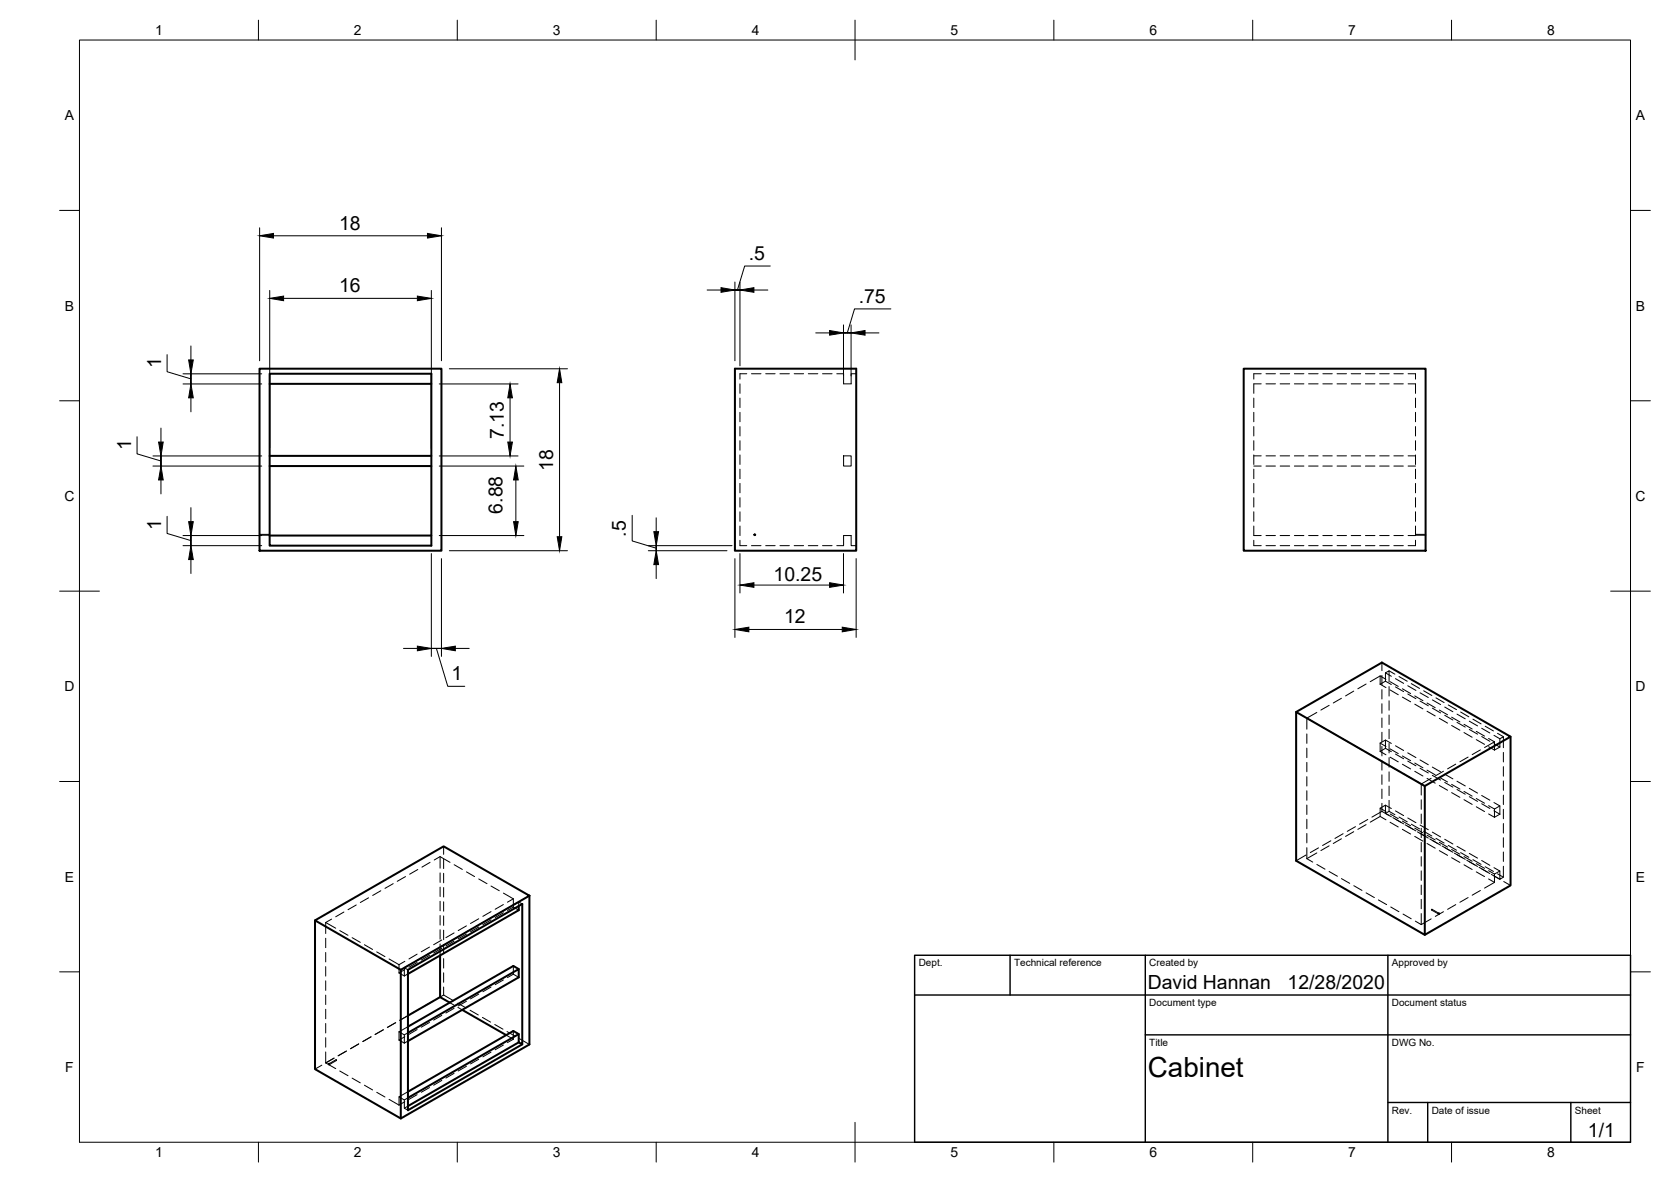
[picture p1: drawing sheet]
<svg xmlns="http://www.w3.org/2000/svg" width="420mm" height="297mm" viewBox="0 0 420 297" stroke-linecap="round" stroke-linejoin="round" font-family="sans-serif">
<!-- layer: Hidden -->
<g fill="none" stroke="#000" stroke-width=".25">
<path d="M186.1 96.5v2.4M187.8 93.9h-1.7v1.4M189 93.9h2.3M192.5 93.9h2.4M196.1 93.9h2.4M199.7 93.9h2.4M203.2 93.9h2.4M206.8 93.9h2.4M210.4 93.9h1.7v2.6h1.9v-2.6h1.3M317.1 96.5h-1.8v2.4M317.1 93.9h-1.8v1.4M318.3 96.5h2.4"/>
<path d="M318.3 93.9h2.4M321.9 96.5h2.4M321.9 93.9h2.4M325.5 96.5h2.4M325.5 93.9h2.4M329 96.5h2.4M329 93.9h2.4M332.6 96.5h2.4M332.6 93.9h2.4M336.2 96.5h2.4M336.2 93.9h2.4M339.7 96.5h2.4"/>
<path d="M339.7 93.9h2.4M343.3 96.5h2.4M343.3 93.9h2.4M346.9 96.5h2.4M346.9 93.9h2.4M350.5 96.5h2.3M350.5 93.9h2.3M354.1 96.5h1.8v2.4M354.1 93.9h1.8v1.4M186.1 100v2.4M186.1 103.6v2.4M186.1 107.2v2.4"/>
<path d="M186.1 110.8v2.3M186.1 114.3v2.4M186.1 117.9v2.4M212.1 114.6h1.9v2.5h-1.9zM315.3 117.1h1.8M315.3 114.6h1.8M315.3 100v2.4M315.3 103.6v2.4M315.3 107.2v2.4M315.3 110.8v2.3M315.3 114.3v2.4M315.3 117.9v2.4"/>
<path d="M318.3 117.1h2.4M318.3 114.6h2.4M321.9 117.1h2.4M321.9 114.6h2.4M325.5 117.1h2.4M325.5 114.6h2.4M329 117.1h2.4M329 114.6h2.4M332.6 117.1h2.4M332.6 114.6h2.4M336.2 117.1h2.4M336.2 114.6h2.4"/>
<path d="M339.7 117.1h2.4M339.7 114.6h2.4M343.3 117.1h2.4M343.3 114.6h2.4M346.9 117.1h2.4M346.9 114.6h2.4M350.5 117.1h2.3M350.5 114.6h2.3M354.1 117.1h1.8M354.1 114.6h1.8M355.9 100v2.4M355.9 103.6v2.4"/>
<path d="M355.9 107.2v2.4M355.9 110.8v2.3M355.9 114.3v2.4M355.9 117.9v2.4M65.3 134.5h2.5M65.3 134.3h2.5M186.1 135.8v1.3h1.7M186.1 121.5v2.4M186.1 125.1v2.3M186.1 128.6v2.4M186.1 132.2v2.4M189 137.1h2.3"/>
<path d="M192.5 137.1h2.4M196.1 137.1h2.4M199.7 137.1h2.4M203.2 137.1h2.4M206.8 137.1h2.4M210.4 137.1h1.7v-2.5h1.9v2.5h1.3M315.3 132.2v2.4h1.8M315.3 135.8v1.3h1.8M315.3 121.5v2.4M315.3 125.1v2.3M315.3 128.6v2.4M318.3 134.6h2.4"/>
<path d="M318.3 137.1h2.4M321.9 134.6h2.4M321.9 137.1h2.4M325.5 134.6h2.4M325.5 137.1h2.4M329 134.6h2.4M329 137.1h2.4M332.6 134.6h2.4M332.6 137.1h2.4M336.2 134.6h2.4M336.2 137.1h2.4M339.7 134.6h2.4"/>
<path d="M339.7 137.1h2.4M343.3 134.6h2.4M343.3 137.1h2.4M346.9 134.6h2.4M346.9 137.1h2.4M350.5 134.6h2.3M350.5 137.1h2.3M355.9 132.2v2.4h-1.8M355.9 135.8v1.3h-1.8M355.9 121.5v2.4M355.9 125.1v2.3M355.9 128.6v2.4"/>
<path d="M355.9 134.5h2.6M355.9 134.3h2.6M331.1 179l-2.5 1.5M334.2 177.3l-2.1 1.1M337.3 175.5l-2.1 1.2M340.4 173.7l-2.1 1.2M343.5 171.9l-2.1 1.2M347 171.9l1.5 .9M347 169.9v2M347 169.9l-2.5 1.4M347 169.9l1.5 .8M347.5 166.5v2"/>
<path d="M347.5 169.7v2.4M347.5 173.3v2.4M347.5 176.9v2.3M348.4 169.1l.9-.5v2.8M348.4 171.2l-1.4 .7M348.4 171.2l1.4 .8M348.4 169.1v2.1M348.4 169.1l1.4 .9M349.3 172.5v2.4M349.3 176.1v2.4M349.3 179.7v2.4M349.3 168.6l1.4 .8"/>
<path d="M349.5 173.4l2.1 1.2M349.5 171.3l2.1 1.2M350.9 172.6l2 1.2M350.9 170.5l2 1.2M351.8 170l2 1.2M352.6 175.2l2.1 1.2M352.6 173.1l2.1 1.2M354 174.4l2 1.2M354 172.3l2 1.2M354.9 171.8l2 1.2M355.7 177l2.1 1.1M355.7 174.9l2.1 1.2"/>
<path d="M357.1 176.2l2 1.2M357.1 174.1l2 1.2M358 173.6l2 1.2M358.8 178.7l2.1 1.2M358.8 176.7l2.1 1.1M360.2 178l2 1.2M360.2 175.9l2 1.2M361.1 175.4l2 1.2M361.9 178.4l2.1 1.2M363.3 179.8l2 1.1M363.3 177.7l2 1.2M364.2 177.2l2 1.1"/>
<path d="M366.4 179.5l2 1.1M367.3 178.9l2 1.2M328.6 180.5v2.7M328.6 184.4v2.4M328.6 188v2.4M328.6 191.6v2.4M328.6 195.2v2.3M328.6 198.7v2.4M328.6 180.5l1.5 .8M331.1 181.9l2.1 1.2M334.2 183.7l2.1 1.2M337.3 185.5l2.1 1.2"/>
<path d="M340.4 187.3l2.1 1.2M343.5 189l2.1 1.2M346.6 190.8l2.1 1.2M347 188.8l1.5 .9M347 186.7v2.1M347 186.7l1.5 .9M347.5 180.4v2.4M347.5 184v2.4M347.5 187.6v2.4M347.5 191.2v2.3M347.5 194.7v2.4M347.5 198.3v2.4"/>
<path d="M348.4 188.1l1.4 .8M348.4 188.1l-1.4 .7M348.4 186l-1.4 .7M349.3 183.3v2.3M349.3 186.8v2.4M349.3 190.4v2.4M349.3 194v2.3M349.3 197.6v2.3M349.5 190.3l2.1 1.2M349.5 188.2l2.1 1.2M349.7 192.6l2 1.2M349.8 186.8l-1.4-.8v2.1"/>
<path d="M350.9 187.4l2 1.2M350.9 189.5l2 1.2M352.6 192.1l2.1 1.1M352.6 190l2.1 1.2M352.8 194.4l2 1.2M354 189.2l2 1.2M354 191.3l2 1.2M355.7 193.8l2.1 1.2M355.7 191.8l2.1 1.1M355.9 196.2l1.5 .8M357.1 191l2 1.2M357.1 193.1l2 1.2"/>
<path d="M357.4 197v2.8M358.8 195.6l2.1 1.2M358.8 193.5l2.1 1.2M359.9 195.6l-2.5 1.4M360.2 192.8l2 1.2M360.2 194.8l2 1.2M361.9 180.5l2.1 1.2M361.9 197.4l2.1 1.2M361.9 195.3l2.1 1.2M362.9 193.8l-2 1.2M363.3 194.5l2 1.2M363.3 196.6l2 1.2"/>
<path d="M365 182.3l2.1 1.2M365 199.2l2.1 1.2M365 197.1l2.1 1.2M365 180.2l2.1 1.2M366 192l-2 1.2M366.4 181.5l2 1.2M366.4 196.3l2 1.2M366.4 198.4l2 1.2M368.1 184.1l2.1 1.2M368.1 198.9l2.1 1.2M368.1 182l2.1 1.2M369.1 190.3l-2 1.1"/>
<path d="M369.4 183.3l2.1 1.2M369.4 198.1l2.1 1.2M369.4 181.2l2.1 1.2M370.4 180.7l2 1.2M371.2 185.9l2.1 1.2M371.2 183.8l2.1 1.2M372.2 188.5l-2 1.1M372.6 185.1l2 1.2M372.6 199.9l2 1.2M372.6 183l2 1.2M373.4 182.5l2.1 1.2M374.3 187.6l1.5 .9"/>
<path d="M374.3 185.6l1.5 .8M375.6 186.9l1.5 .8M375.6 184.8l1.5 .9M375.8 186.4v2.1M375.8 186.4l-2.5 1.5M376.5 184.3l1.5 .8M377.1 187.7v-2l.9-.6v2.8M377.1 187.7l-1.3 .8M378 189.1v2.4M378 192.7v2.4M378 196.2v2.4M378 199.8v2.4"/>
<path d="M105.1 218.5l-2.1 1.2M108.1 216.7l-2 1.2M110.7 215.3l2.5 1.4M110.7 215.3v2.9M110.7 219.4v2.3M110.7 215.3l-1.5 .8M111.5 212.7v2M111.5 215.9v2.4M111.5 219.5v2.4M114.2 217.3l2 1.2M117.3 219.1l2 1.2M328.4 214.8l-2.5 1.5"/>
<path d="M328.6 202.3v2.4M328.6 205.9v2.4M328.6 209.5v2.3M328.6 213v2.8M328.6 215.8l1.5 .8M331.1 214.3l-2.5 1.5M331.1 217.2l2.1 1.2M331.5 213.1l-2 1.2M334.2 212.6l-2.1 1.1M334.2 219l2.1 1.2M334.6 211.3l-2.1 1.2M337.3 210.8l-2.1 1.2"/>
<path d="M337.7 209.5l-2 1.2M340.4 209l-2.1 1.2M340.8 207.7l-2 1.2M343.5 207.2l-2.1 1.2M343.9 205.9l-2.1 1.2M347 205.2l-2.5 1.4M347 203.1l1.5 .8M347 205.2l1.5 .8M347.5 201.9v2M347.5 203.9l-2.5 1.4M347.5 203.9l1.7 1M348.4 202.3l1.4 .9"/>
<path d="M348.4 204.4l1.4 .9M349.3 201.1v2.8l-.9 .5v-2.1l-1.4 .8v2.1M349.3 203.9l1.4 .8M349.5 204.5l2.1 1.2M349.5 206.6l2.1 1.2M350.2 205.5l2.1 1.2M350.9 203.8l2 1.2M350.9 205.9l2 1.1M351.8 205.3l2 1.2M352.6 206.3l2.1 1.2M352.6 208.4l2.1 1.2M353.3 207.3l2.1 1.2"/>
<path d="M354 205.6l2 1.1M354 207.6l2 1.2M354.9 207.1l2 1.2M355.7 208.1l2.1 1.2M355.7 210.2l2.1 1.2M356.4 209l2.1 1.2M357.1 207.3l2 1.2M357.1 209.4l2 1.2M357.4 201v2.4M357.4 204.6v2.4M357.4 208.1v2.4M357.4 211.7v2.4"/>
<path d="M357.4 215.3v2.4M357.4 218.8v2.4M358 208.9l2 1.2M358.8 209.9l2.1 1.2M358.8 212l2.1 1.2M359.5 210.8l2.1 1.2M360.2 209.1l2 1.2M360.2 211.2l2 1.2M361.1 210.7l2 1.2M361.9 211.7l2.1 1.2M361.9 213.8l2.1 1.2M362.6 212.6l2.1 1.2"/>
<path d="M363.3 210.9l2 1.2M363.3 213l2 1.2M364.2 212.5l2 1.2M365 213.5l2.1 1.2M365 215.5l2.1 1.2M365.7 214.4l2.7 1.5M366.4 212.7l2 1.2M367.3 214.3l2 1.1M368.1 201l2.1 1.1M368.1 215.3l2.1 1.1M368.1 217.3l2.1 1.2M368.8 216.2l2.1 1.2"/>
<path d="M369.4 200.2l2.1 1.2M369.4 214.5l2.1 1.2M369.4 216.5l2.1 1.2M370.4 216l2 1.2M371.2 202.7l2.1 1.2M371.2 200.7l2.1 1.2M371.2 217l2.1 1.2M371.2 219.1l2.1 1.2M371.9 218l2.1 1.1M372.6 202l2 1.2M372.6 216.2l2 1.3M372.6 218.3l2 1.2"/>
<path d="M373.4 217.8l2.1 1.2M374.3 204.5l1.5 .9M374.3 202.5l1.5 .8M375 219.7l2.1 1.2M375.6 201.7l1.5 .8v2.1M375.6 218l1.5 .9-1.3 .8-1.5-.9M375.6 203.8l1.5 .8M375.8 203.3v2.1M375.8 219.7v2M376.5 219.6l1.5 .8M377.1 204.6l-1.3 .8M377.1 202.5l-1.3 .8"/>
<path d="M378 217.7v2.7l-.9 .6v-2.1M378 203.4v2.4M378 207v2.3M378 210.5v2.4M378 214.1v2.4M81.9 231.8v2.8M81.9 235.8v2.4M81.9 239.4v2.3M81.9 231.8l2.5 1.5M83.4 231l-1.5 .8M85.4 233.9l2.1 1.1M86.5 229.2l-2.1 1.2"/>
<path d="M88.5 235.6l2.1 1.2M89.6 227.4l-2.1 1.2M91.6 237.4l2.1 1.2M92.7 225.6l-2.1 1.2M94.7 239.2l2.1 1.2M95.8 223.8l-2.1 1.2M98.9 222.1l-2.1 1.2M102 220.3l-2.1 1.2M104.9 239.8l-2.1 1.2M108 238l-2.1 1.2M109.3 238.8l-2 1.2M110.7 222.9v2.4"/>
<path d="M110.7 226.5v2.4M110.7 230.1v2.4M110.7 233.6v2.4M110.7 237.2v2.9M111.1 238.3l-2.1 1.2M111.1 236.2l-2.1 1.2M111.5 223v2.4M111.5 226.6v2.4M111.5 230.2v2.4M111.5 233.8v2.3M111.5 237.3v2.4M112.4 237l-2 1.2"/>
<path d="M114.2 236.5l-2.1 1.2M114.2 234.4l-2.1 1.2M115.5 235.2l-2 1.2M117.3 234.7l-2.1 1.2M117.3 232.7l-2.1 1.2M118.6 233.4l-2 1.2M120.4 233l-2.1 1.2M120.4 220.9l2 1.2M120.4 230.9l-2.1 1.2M121.7 231.7l-2 1.1M123.5 231.2l-2.1 1.2M123.5 222.7l2 1.1"/>
<path d="M123.5 229.1l-2.1 1.2M124.8 229.9l-2.1 1.2M126.6 229.4l-2.1 1.2M126.6 224.4l2.5 1.5M126.6 227.3l-2.1 1.2M127.9 228.1l-2 1.2M129.1 228l-1.5 .8M129.1 228l1.3 .7M129.1 225.9v2.1M129.1 225.9l-1.5 .8M130.4 226.7v1M130.4 226.7l.9 .5"/>
<path d="M130.4 226.7l-1.5 .8M337.3 220.8l2.1 1.2M340.4 222.6l2.1 1.2M343.5 224.4l2.1 1.2M346.6 226.2l2.1 1.1M349.7 227.9l2 1.2M352.8 229.7l2 1.2M355.9 231.5l1.5 .9M357.4 222.4v2.4M357.4 226v2.4M357.4 229.6v2.8M359.9 230.9l-2.5 1.5"/>
<path d="M359.9 228.7l1.8 1M360 228.5v.2zM360 228.5l1.8 1M362.9 229.1l-2 1.2M366 227.3l-2 1.2M369.1 225.6l-2 1.1M372.2 223.8l-2 1.2M374.3 220.9l1.5 .8M375.6 220.1l1.5 .9M375.8 221.7l-2.5 1.5M378.1 221.5l1.7 1M81.9 242.9v2.4"/>
<path d="M81.9 246.5v2.4M81.9 250.1v2.3M81.9 253.6v2.4M81.9 257.2v2.4M96.4 258.8l-2.1 1.2M97.8 241l2.5 1.4M99.5 257l-2.1 1.2M99.5 257l-2 1.2M100.3 244.5l1.4 .8M100.3 242.4v2.1M100.3 259.3v2.1M100.3 259.3l1.4 .8"/>
<path d="M101.8 243.7l-1.5 .8M101.8 241.6l-1.5 .8M102.6 259.6l-.9 .5v2M102.6 243.7l-.9-.5v2.1M102.6 244.8l-.9 .5M102.6 258l-2.3 1.3M102.6 255.2l-2.1 1.2M103.1 242.3l-1.4 .9M104.9 241.9l-2.1 1.2M104.9 258.7l-2.1 1.2M105.7 253.4l-2.1 1.2M106.2 240.6l-2 1.2"/>
<path d="M108 240.1l-2.1 1.2M108 256.9l-2.1 1.2M108.8 251.6l-2.1 1.2M111.1 255.2l-2.1 1.2M111.5 240.9v2.4M111.5 244.5v2.4M111.5 248v2M111.5 250l2.6 1.5M111.5 250l-1.7 1M113.1 252l1 .6M114.2 253.4l-2.1 1.2M115.1 252.1l2.1 1.2"/>
<path d="M115.1 253.2l1.1 .6M117.3 251.6l-2.1 1.2M118.2 253.9l2.1 1.2M120.4 249.8l-2.1 1.2M121.3 255.7l2.1 1.2M123.5 248l-2.1 1.2M124.4 257.5l2.1 1.1M126.6 246.3l-2.1 1.1M127.5 259.2l2.1 1.2M129.1 244.8l1.3 .8M129.1 244.8l-1.5 .9M129.1 242.7v2.1"/>
<path d="M129.1 259.1v2.1M80.9 267.7l-1.7 1M81.9 267.1l2.5 1.4M81.9 260.8v2.4M81.9 264.4v2.7M84 265.9l-2.1 1.2M84.5 266.3l.1 .2zM84.5 266.3l-1.8 1M84.6 266.5l-1.8 1M85.4 269.1l2.1 1.2M87.1 264.1l-2.1 1.2M88.5 270.9l2.1 1.2"/>
<path d="M90.2 262.4l-2.1 1.2M90.2 262.3l-2 1.2M91.6 272.7l2.1 1.2M93.3 260.6l-2.1 1.2M93.3 260.5l-2.1 1.2M94.7 274.5l2.1 1.2M97.8 276.3l2.5 1.4M100.3 261.4l1.4 .7M100.3 275.6v2.1M101.7 276.4v2.1l.9 .5M101.8 260.5l-1.5 .9M101.8 276.9l-1.5 .8"/>
<path d="M102.6 274.3l-2.3 1.3 1.4 .8 .9-.5M102.6 261.6l-.9 .5M102.6 278l-.9 .5M104.9 275.1l-2.1 1.2M108 273.3l-2.1 1.2M111.1 271.5l-2.1 1.2M114.2 269.7l-2.1 1.2M117.3 268l-2.1 1.1M120.4 266.2l-2.1 1.2M123.5 264.4l-2.1 1.2M126.6 262.6l-2.1 1.2M127.3 260.1l1.8 1.1"/>
<path d="M129.1 261.2l-1.5 .8M130.6 261l2.5 1.5"/>
</g>
<!-- layer: Visible -->
<g fill="none" stroke="#000" stroke-width=".51">
<path d="M65.3 92.7h45.7v45.7h-45.7zM67.8 93.9h40.7v43.2h-40.7zM67.8 96.5h40.7M184.8 92.7h30.5v45.7h-30.5zM312.7 92.7h45.8v45.7h-45.8zM67.8 114.6h40.7M67.8 117.1h40.7M67.8 134.6h40.7M325.9 178.9l21.6-12.4 32.3 18.6-21.6 12.4zM325.9 178.9v37.4l32.3 18.6M379.8 185.1v37.4l-21.6 12.4v-37.4M79.2 231.3l32.3-18.6 21.6 12.4-32.3 18.6z"/>
<path d="M130.4 227.7v1l-27.8 16.1M133.1 225.1v37.4l-32.3 18.6-21.6-12.4v-37.4M361.8 229.5l-.1 .2zM100.8 243.7v37.4M102.6 259.6l27.8-16.1v2.1l-27.8 16M110.7 240.1v10.5M110.7 250.6l2.4 1.4M110.7 250.6l-8.1 4.6M116.2 253.8l11.1 6.3M130.4 243.5l-1.3-.8-26.5 15.3M130.4 259.9l-27.8 16M82.7 267.3l.1 .2z"/>
<path d="M130.4 261.9l-27.8 16.1M131.3 262.5l-28.7 16.5v-35.3l28.7-16.5v35.3l-.9-.6v-2l-1.3-.8-26.5 15.2"/>
<circle cx="189.8" cy="134.4" r=".1"/>
</g>
<!-- layer: Border -->
<g fill="none" stroke="#000" stroke-width=".25">
<path d="M20 10.1h390v276.9h-390zM65 5.1v5M115 5.1v5M165 5.1v5M215 5.1v10M265 5.1v5M315 5.1v5M365 5.1v5M15 52.9h5M410 52.9h5M15 100.7h5M410 100.7h5"/>
<path d="M15 148.6h10M405 148.6h10M15 196.4h5M410 196.4h5M15 244.2h5M410 244.2h5M65 287v5M115 287v5M165 287v5M215 282.1v9.9M265 287v5M315 287v5"/>
<path d="M365 287v5"/>
</g>
<!-- layer: TitleBlock -->
<path d="M230 240.1h180v46.9h-180zM230 250h180M254 240.1v9.9M288 240.1v46.9M349 240.1v46.9M288 260.1h122M349 277.1h61M359 277.1v9.9M395 277.1v9.9" fill="none" stroke="#000" stroke-width=".36"/>
<!-- layer: Dimensions -->
<g fill="none" stroke="#000" stroke-width=".25">
<path d="M65.3 57.2v33.5M68.8 59.3h38.7M111 57.2v33.5M67.8 73v39.6M71.3 75h33.6M108.5 73v39.6M177.8 72.9h3.5M184.8 70.9v19.8M186.1 72.9h-1.3h1.3M186.1 70.9v21M189.6 72.9h3.5M193.7 66.9h-6.5l-1.8 6"/>
<path d="M224 77.6h-9.1l-1.9 6.1M42 89.1v4.3l6 1.8M46 96.5h19.8M46 93.9h19.8M48 96.5v-2.6v2.6M48 86.9v3.6M48 100v3.5M110.4 96.5h19.9M113 92.7h29.7M128.2 100v11.1M140.7 96.2v38.7M205.1 83.7h3.5"/>
<path d="M212.1 81.6v12.9M214 83.7h-1.9h1.9M214 81.6v12.9M217.5 83.7h3.5M34.5 109.8v4.3l6 1.8M38.5 117.1h27.3M38.5 114.6h27.3M40.5 117.1v-2.5v2.5M40.5 107.6v3.5M110.4 117.1h21.3M110.4 114.6h19.9M40.5 120.6v3.5"/>
<path d="M42 129.8v4.3l6 1.8M46 134.6h19.8M46 137.1h19.8M48 134.6v2.5v-2.5M48 127.6v3.5M108.5 139.1v25.9M110.4 134.6h21.3M113 138.4h29.7M129.7 120.6v10.5M159 129.5v6.4l6 1.9M163 138.4h19.8M163 137.1h21.1"/>
<path d="M165 138.4v-1.3v1.3M165 130.1v3.5M186.1 139.1v9.9M212.1 139.1v9.9M48 140.6v3.5M111 140.4v24.6M165 141.9v3.5M184.8 140.4v19.8M188.3 158.2h23.5M189.6 147h19M215.3 140.4v19.8M101.5 162.9h3.4"/>
<path d="M109.7 162.9l2.9 9.6h4.3M111 162.9h-2.5h2.5M114.5 162.9h3.5"/>
</g>
<g fill="#000" stroke="#000" stroke-width=".25">
<path d="M65.3 59.3l3.5-.6v1.1zM107.5 58.7l3.5 .6-3.5 .5zM67.8 75l3.5-.6v1.2zM104.9 74.4l3.6 .6-3.6 .6zM181.3 72.3l3.5 .6-3.5 .6zM186.1 72.9l3.5-.6v1.2zM48 96.5l.6 3.5h-1.2zM47.4 90.5h1.2l-.6 3.4zM128.2 96.5l.6 3.5h-1.1zM140.7 92.7l.6 3.5h-1.2zM208.6 83.1l3.5 .6-3.5 .5zM214 83.7l3.5-.6v1.1z"/>
<path d="M39.9 111.1h1.1l-.5 3.5zM127.7 111.1h1.1l-.6 3.5zM40.5 117.1l.5 3.5h-1.1zM47.4 131.1h1.2l-.6 3.5zM129.1 131.1h1.2l-.6 3.5zM129.7 117.1l.6 3.5h-1.2zM140.1 134.9h1.2l-.6 3.5zM164.4 133.6h1.2l-.6 3.5zM48 137.1l.6 3.5h-1.2zM165 138.4l.6 3.5h-1.2zM184.8 158.2l3.5-.6v1.2zM186.1 147l3.5-.6v1.2z"/>
<path d="M208.6 146.4l3.5 .6-3.5 .6zM211.8 157.6l3.5 .6-3.5 .6zM104.9 162.4l3.6 .5-3.6 .6zM111 162.9l3.5-.5v1.1z"/>
</g>
<text font-size="7" x="288.6" y="270.6">Cabinet</text>
<g font-size="4.9">
<text x="85.3" y="57.7">18</text>
<text x="188.3" y="65.3">.5</text>
<text x="85.3" y="73.4">16</text>
<text x="215.9" y="76.1">.75</text>
<text x="40.5" y="92.4" transform="rotate(-90 40.5 92.4)">1</text>
<text x="33" y="113.1" transform="rotate(-90 33 113.1)">1</text>
<text x="126.7" y="110.3" transform="rotate(-90 126.7 110.3)">7.13</text>
<text x="139.1" y="118.4" transform="rotate(-90 139.1 118.4)">18</text>
<text x="126.4" y="129.1" transform="rotate(-90 126.4 129.1)">6.88</text>
<text x="40.5" y="133.1" transform="rotate(-90 40.5 133.1)">1</text>
<text x="157.4" y="134.9" transform="rotate(-90 157.4 134.9)">.5</text>
<text x="194.5" y="146">10.25</text>
<text x="197.2" y="156.7">12</text>
<text x="113.5" y="171">1</text>
<text x="288.6" y="248.5">David Hannan</text>
<text x="323.7" y="248.6">12/28/2020</text>
<text x="399.3" y="285.8">1/1</text>
</g>
<g font-size="3.5">
<text x="39" y="8.8">1</text>
<text x="89" y="8.8">2</text>
<text x="139" y="8.8">3</text>
<text x="189" y="8.8">4</text>
<text x="239" y="8.8">5</text>
<text x="289" y="8.8">6</text>
<text x="339" y="8.8">7</text>
<text x="389" y="8.8">8</text>
<text x="16.3" y="30.2">A</text>
<text x="411.3" y="30.2">A</text>
<text x="16.3" y="78">B</text>
<text x="411.3" y="78">B</text>
<text x="16.2" y="125.9">C</text>
<text x="411.2" y="125.9">C</text>
<text x="16.2" y="173.7">D</text>
<text x="411.2" y="173.7">D</text>
<text x="16.3" y="221.6">E</text>
<text x="411.3" y="221.6">E</text>
<text x="16.4" y="269.4">F</text>
<text x="411.4" y="269.4">F</text>
<text x="39" y="290.8">1</text>
<text x="89" y="290.8">2</text>
<text x="139" y="290.8">3</text>
<text x="189" y="290.8">4</text>
<text x="239" y="290.8">5</text>
<text x="289" y="290.8">6</text>
<text x="339" y="290.8">7</text>
<text x="389" y="290.8">8</text>
</g>
<g font-size="2.5">
<text x="231" y="242.9">Dept.</text>
<text x="255" y="242.9">Technical reference</text>
<text x="289" y="242.9">Created by</text>
<text x="350" y="242.9">Approved by</text>
<text x="289" y="252.8">Document type</text>
<text x="350" y="252.8">Document status</text>
<text x="289" y="262.9">Title</text>
<text x="350" y="262.9">DWG No.</text>
<text x="350" y="279.9">Rev.</text>
<text x="360" y="279.9">Date of issue</text>
<text x="396" y="279.9">Sheet</text>
</g>
</svg>
